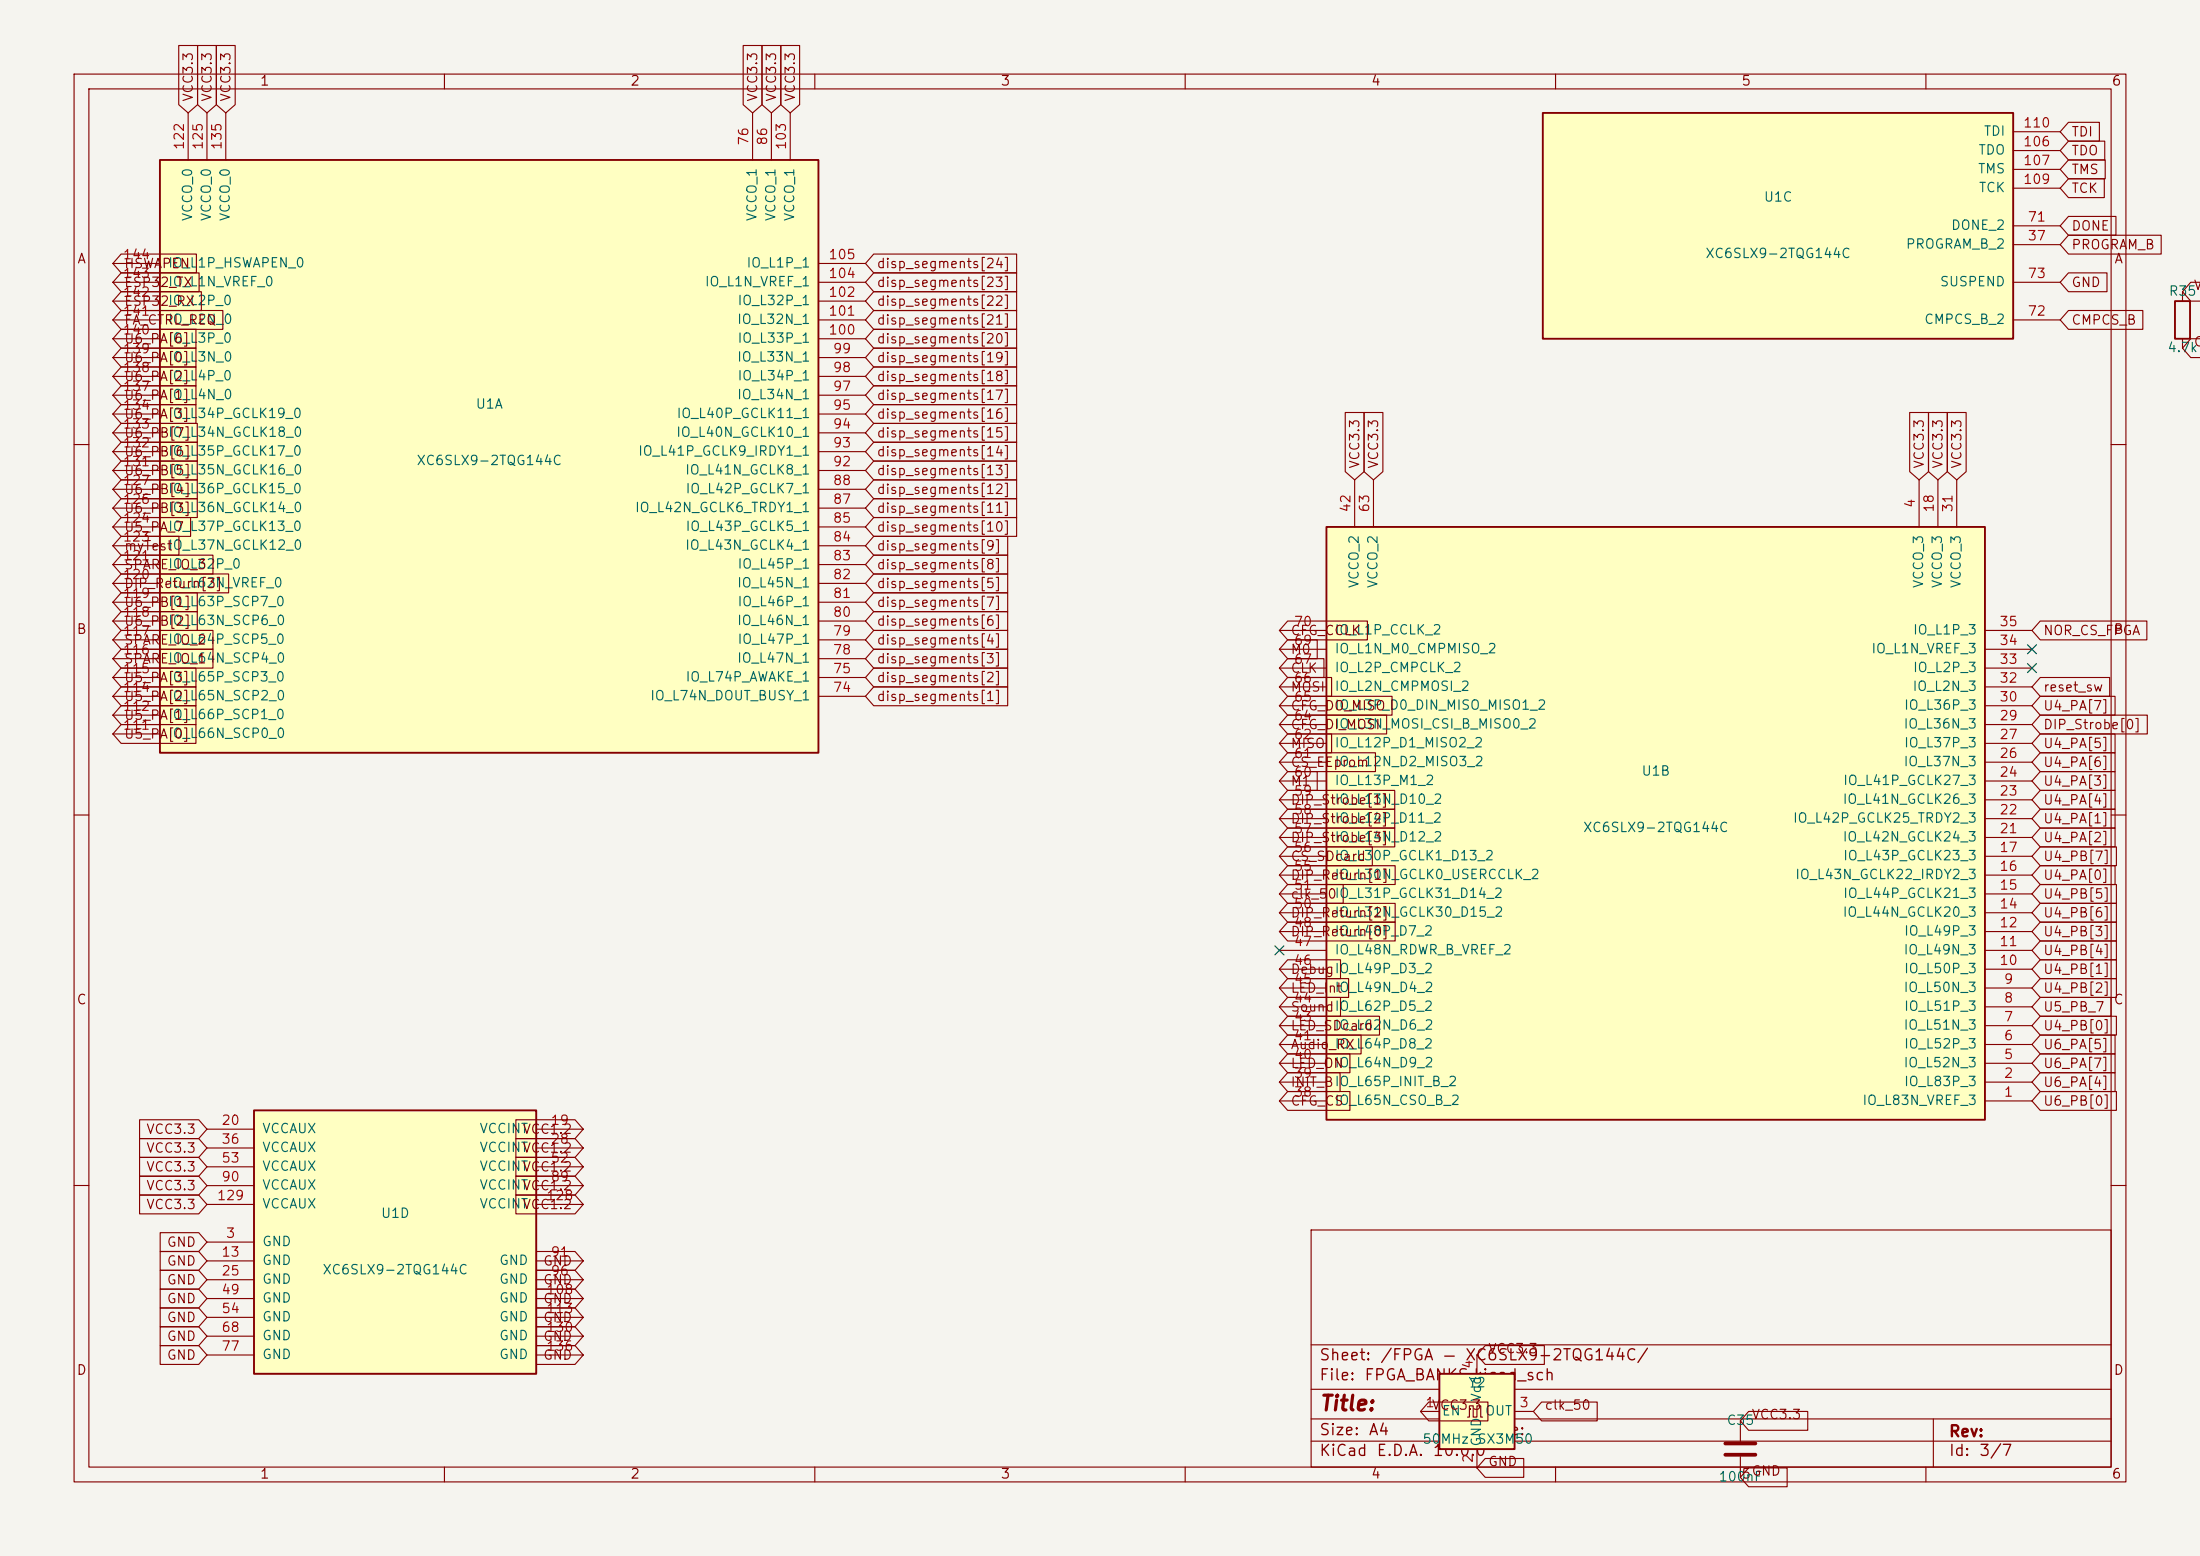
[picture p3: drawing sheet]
<svg xmlns="http://www.w3.org/2000/svg" width="297mm" height="210mm" viewBox="0 0 297 210" stroke-linecap="round" stroke-linejoin="round" font-family="sans-serif">
<path d="M0 0h297v210h-297z" fill="#f5f4ef" stroke="#f5f4ef" stroke-width=".14"/>
<g fill="none" stroke="#840000" stroke-width=".15">
<path d="M10 10h277v190h-277zM12 12h273v186h-273zM60 10v2M110 10v2M160 10v2M210 10v2M260 10v2M10 60h2M285 60h2M10 110h2M285 110h2M10 160h2"/>
<path d="M177 166h108v32h-108zM285 160h2M60 198v2M110 198v2M160 198v2M177 194.5h108M177 191.5h108M177 187.5h108M177 181.5h108M197 191.5v3M210 198v2M260 198v2"/>
<path d="M261 191.5v6.5"/>
</g>
<path d="M21.6 21.6h88.9v80h-88.9z" fill="#ffffc2"/>
<path d="M21.6 21.6h88.9v80h-88.9z" fill="none" stroke="#840000" stroke-width=".25"/>
<g fill="none" stroke="#840000" stroke-width=".15">
<path d="M25.4 15.2v6.4M27.9 15.2v6.4M30.5 15.2v6.4M101.6 15.2v6.4M104.1 15.2v6.4M106.7 15.2v6.4M15.2 38.1h6.4M15.2 35.6h6.4M110.5 38.1h6.3M110.5 35.6h6.3M15.2 58.4h6.4M15.2 55.9h6.4"/>
<path d="M15.2 53.3h6.4M15.2 50.8h6.4M15.2 48.3h6.4M15.2 45.7h6.4M15.2 43.2h6.4M15.2 40.6h6.4M110.5 58.4h6.3M110.5 55.9h6.3M110.5 53.3h6.3M110.5 50.8h6.3M110.5 48.3h6.3M110.5 45.7h6.3"/>
<path d="M110.5 43.2h6.3M110.5 40.6h6.3M15.2 78.7h6.4M15.2 76.2h6.4M15.2 73.7h6.4M15.2 71.1h6.4M15.2 68.6h6.4M15.2 66h6.4M15.2 63.5h6.4M15.2 61h6.4M110.5 78.7h6.3M110.5 76.2h6.3"/>
<path d="M110.5 73.7h6.3M110.5 71.1h6.3M110.5 68.6h6.3M110.5 66h6.3M110.5 63.5h6.3M110.5 61h6.3M15.2 94h6.4M15.2 91.4h6.4M15.2 88.9h6.4M15.2 86.4h6.4M15.2 83.8h6.4M15.2 81.3h6.4"/>
<path d="M15.2 99.1h6.4M15.2 96.5h6.4M110.5 94h6.3M110.5 91.4h6.3M110.5 88.9h6.3M110.5 86.4h6.3M110.5 83.8h6.3M110.5 81.3h6.3"/>
</g>
<path d="M34.3 149.9h38.1v35.5h-38.1z" fill="#ffffc2"/>
<path d="M34.3 149.9h38.1v35.5h-38.1z" fill="none" stroke="#840000" stroke-width=".25"/>
<g fill="none" stroke="#840000" stroke-width=".15">
<path d="M27.9 152.4h6.4M27.9 154.9h6.4M27.9 157.5h6.4M72.4 152.4h6.3M72.4 154.9h6.3M72.4 157.5h6.3M27.9 167.6h6.4M27.9 170.2h6.4M27.9 172.7h6.4M27.9 175.3h6.4M27.9 177.8h6.4M27.9 160h6.4"/>
<path d="M27.9 162.6h6.4M72.4 170.2h6.3M72.4 172.7h6.3M72.4 175.3h6.3M72.4 177.8h6.3M72.4 160h6.3M72.4 162.6h6.3M27.9 180.3h6.4M27.9 182.9h6.4M72.4 180.3h6.3M72.4 182.9h6.3"/>
</g>
<path d="M208.3 15.2h63.5v30.5h-63.5z" fill="#ffffc2"/>
<path d="M208.3 15.2h63.5v30.5h-63.5zM293.6 40.6h2.1v5.1h-2.1z" fill="none" stroke="#840000" stroke-width=".25"/>
<path d="M271.8 17.8h6.3M271.8 33h6.3M271.8 30.5h6.3M271.8 38.1h6.3M271.8 20.3h6.3M271.8 22.9h6.3M271.8 25.4h6.3M294.6 39.4v1.2M271.8 43.2h6.3M294.6 45.7v1.3M234.9 191.8v2.8M234.9 196.6v2.8" fill="none" stroke="#840000" stroke-width=".15"/>
<path d="M232.9 194.8h4.1M232.9 196.3h4.1" fill="none" stroke="#840000" stroke-width=".51"/>
<path d="M194.3 185.4h10.2v10.2h-10.2z" fill="#ffffc2"/>
<path d="M194.3 185.4h10.2v10.2h-10.2z" fill="none" stroke="#840000" stroke-width=".25"/>
<path d="M191.8 190.5h2.5M198.1 191.3h.3v-1.6h.5v1.6h.5v-1.6h.5v1.6h.3M199.4 182.9v2.5M199.4 195.6v2.5M204.5 190.5h2.5" fill="none" stroke="#840000" stroke-width=".15"/>
<path d="M179.1 71.1h88.9v80h-88.9z" fill="#ffffc2"/>
<path d="M179.1 71.1h88.9v80h-88.9z" fill="none" stroke="#840000" stroke-width=".25"/>
<g fill="none" stroke="#840000" stroke-width=".15">
<path d="M24.1 6.1h2.6v8l-1.3 1.1-1.3-1.1zM26.7 6.1h2.5v8l-1.3 1.1-1.2-1.1zM29.2 6.1h2.6v8l-1.3 1.1-1.3-1.1zM100.3 6.1h2.6v8l-1.3 1.1-1.3-1.1zM102.9 6.1h2.5v8l-1.3 1.1-1.2-1.1zM105.4 6.1h2.6v8l-1.3 1.1-1.3-1.1zM279.2 19h4.9v2.6h-4.9l-1.1-1.3zM279.2 16.5h4.2v2.6h-4.2l-1.1-1.3zM16.4 39.4h10.8v2.5h-10.8l-1.2-1.3zM16.4 34.3h10.1v2.5h-10.1l-1.2-1.2zM16.4 36.8h10.5v2.6h-10.5l-1.2-1.3zM118 39.4h19.2v2.5h-19.2l-1.2-1.3z"/>
<path d="M118 36.8h19.2v2.6h-19.2l-1.2-1.3zM118 34.3h19.2v2.5h-19.2l-1.2-1.2zM279.2 31.7h12.6v2.6h-12.6l-1.1-1.3zM279.2 29.2h6.5v2.6h-6.5l-1.1-1.3zM279.2 36.8h5.2v2.6h-5.2l-1.1-1.3zM279.2 24.1h4.9v2.6h-4.9l-1.1-1.3zM279.2 21.6h5v2.5h-5l-1.1-1.2zM297.1 38.1h-1.3l-1.2 1.3 1.2 1.2h1.3M16.4 54.6h10.1v2.6h-10.1l-1.2-1.3zM16.4 52.1h10.1v2.5h-10.1l-1.2-1.3zM16.4 49.5h10.1v2.6h-10.1l-1.2-1.3zM16.4 47h10.1v2.5h-10.1l-1.2-1.2z"/>
<path d="M16.4 44.4h10.1v2.6h-10.1l-1.2-1.3zM16.4 41.9h13.7v2.6h-13.7l-1.2-1.3zM16.4 59.7h10.2v2.5h-10.2l-1.2-1.2zM16.4 57.1h10.2v2.6h-10.2l-1.2-1.3zM118 59.7h19.2v2.5h-19.2l-1.2-1.2zM118 57.1h19.2v2.6h-19.2l-1.2-1.3zM118 54.6h19.2v2.6h-19.2l-1.2-1.3zM118 52.1h19.2v2.5h-19.2l-1.2-1.3zM118 49.5h19.2v2.6h-19.2l-1.2-1.3zM118 47h19.2v2.5h-19.2l-1.2-1.2zM118 44.4h19.2v2.6h-19.2l-1.2-1.3zM118 41.9h19.2v2.6h-19.2l-1.2-1.3z"/>
<path d="M181.6 55.7h2.6v8l-1.3 1.1-1.3-1.1zM184.1 55.7h2.6v8l-1.3 1.1-1.3-1.1zM257.8 55.7h2.6v8l-1.3 1.1-1.3-1.1zM260.3 55.7h2.6v8l-1.3 1.1-1.3-1.1zM262.9 55.7h2.5v8l-1.2 1.1-1.3-1.1zM279.2 41.9h10.1v2.6h-10.1l-1.1-1.3zM297.1 45.7h-1.3l-1.2 1.3 1.2 1.3h1.3M16.4 77.5h14.5v2.5h-14.5l-1.2-1.3zM16.4 74.9h12.4v2.6h-12.4l-1.2-1.3zM16.4 72.4h7.8v2.5h-7.8l-1.2-1.2zM16.4 69.8h9.3v2.6h-9.3l-1.2-1.3zM16.4 67.3h10.2v2.6h-10.2l-1.2-1.3z"/>
<path d="M16.4 64.8h10.2v2.5h-10.2l-1.2-1.3zM16.4 62.2h10.2v2.6h-10.2l-1.2-1.3zM118 64.8h19.2v2.5h-19.2l-1.2-1.3zM118 67.3h19.2v2.6h-19.2l-1.2-1.3zM118 69.8h19.2v2.6h-19.2l-1.2-1.3zM118 62.2h19.2v2.6h-19.2l-1.2-1.3zM118 72.4h18v2.5h-18l-1.2-1.2zM118 74.9h18v2.6h-18l-1.2-1.3zM118 77.5h18v2.5h-18l-1.2-1.3zM182.9 64.8v6.3M185.4 64.8v6.3M259.1 64.8v6.3"/>
<path d="M261.6 64.8v6.3M264.2 64.8v6.3M16.4 97.8h10.1v2.5h-10.1l-1.2-1.2zM16.4 92.7h10.1v2.6h-10.1l-1.2-1.3zM16.4 90.2h10.1v2.5h-10.1l-1.2-1.3zM16.4 87.6h12.4v2.6h-12.4l-1.2-1.3zM16.4 85.1h12.4v2.5h-12.4l-1.2-1.2zM16.4 82.5h10.2v2.6h-10.2l-1.2-1.3zM16.4 80h10.2v2.6h-10.2l-1.2-1.3zM16.4 95.2h10.1v2.6h-10.1l-1.2-1.3zM118 92.7h18v2.6h-18l-1.2-1.3zM118 87.6h18v2.6h-18l-1.2-1.3z"/>
<path d="M118 80h18v2.6h-18l-1.2-1.3zM118 82.5h18v2.6h-18l-1.2-1.3zM118 85.1h18v2.5h-18l-1.2-1.2zM118 90.2h18v2.5h-18l-1.2-1.3zM172.7 97.8h6.4M172.7 95.3h6.4M172.7 92.7h6.4M172.7 90.2h6.4M172.7 87.6h6.4M172.7 85.1h6.4M173.8 94h14.1v2.5h-14.1l-1.1-1.2zM173.8 91.4h6v2.6h-6l-1.1-1.3z"/>
<path d="M173.8 88.9h4.9v2.5h-4.9l-1.1-1.2zM173.8 83.8h10.8v2.6h-10.8l-1.1-1.3zM173.8 86.4h4v2.5h-4l-1.1-1.3zM173.8 96.5h13.4v2.6h-13.4l-1.1-1.3zM173.8 99.1h6v2.5h-6l-1.1-1.3zM268 97.8h6.3M268 95.3h6.3M268 92.7h6.3M268 90.2h6.3M268 87.6h6.3M268 85.1h6.3M275.4 99.1h10.1v2.5h-10.1l-1.1-1.3z"/>
<path d="M275.4 96.5h14.5v2.6h-14.5l-1.1-1.3zM275.4 94h10.1v2.5h-10.1l-1.1-1.2zM275.4 91.4h9.4v2.6h-9.4l-1.1-1.3zM275.4 83.8h14.4v2.6h-14.4l-1.1-1.3zM172.7 118.1h6.4M172.7 115.6h6.4M172.7 113h6.4M172.7 110.5h6.4M172.7 108h6.4M172.7 105.4h6.4M172.7 102.9h6.4M172.7 100.3h6.4"/>
<path d="M173.8 104.1h4v2.6h-4l-1.1-1.3zM173.8 101.6h11.9v2.5h-11.9l-1.1-1.2zM173.8 106.7h14.5v2.5h-14.5l-1.1-1.2zM173.8 109.2h14.5v2.6h-14.5l-1.1-1.3zM173.8 111.8h14.5v2.5h-14.5l-1.1-1.3zM173.8 114.3h11.5v2.5h-11.5l-1.1-1.2zM173.8 116.8h14.5v2.6h-14.5l-1.1-1.3zM173.8 119.4h7.5v2.5h-7.5l-1.1-1.2zM268 118.1h6.3M268 115.6h6.3M268 113h6.3M268 110.5h6.3"/>
<path d="M268 108h6.3M268 105.4h6.3M268 102.9h6.3M268 100.3h6.3M275.4 119.4h10.3v2.5h-10.3l-1.1-1.2zM275.4 116.8h10.1v2.6h-10.1l-1.1-1.3zM275.4 114.3h10.3v2.5h-10.3l-1.1-1.2zM275.4 111.8h10.1v2.5h-10.1l-1.1-1.3zM275.4 109.2h10.1v2.6h-10.1l-1.1-1.3zM275.4 106.7h10.1v2.5h-10.1l-1.1-1.2zM275.4 104.1h10.1v2.6h-10.1l-1.1-1.3zM275.4 101.6h10.1v2.5h-10.1l-1.1-1.2z"/>
<path d="M172.7 138.4h6.4M172.7 135.9h6.4M172.7 133.4h6.4M172.7 130.8h6.4M172.7 128.3h6.4M172.7 125.7h6.4M172.7 123.2h6.4M172.7 120.7h6.4M173.8 139.7h10v2.5h-10l-1.1-1.2zM173.8 137.2h12.4v2.5h-12.4l-1.1-1.3zM173.8 134.6h7.2v2.6h-7.2l-1.1-1.3zM173.8 132.1h8.3v2.5h-8.3l-1.1-1.2z"/>
<path d="M173.8 129.5h7.2v2.6h-7.2l-1.1-1.3zM173.8 124.5h14.5v2.5h-14.5l-1.1-1.3zM173.8 121.9h14.5v2.6h-14.5l-1.1-1.3zM268 138.4h6.3M268 135.9h6.3M268 133.4h6.3M268 130.8h6.3M268 128.3h6.3M268 125.7h6.3M268 123.2h6.3M268 120.7h6.3M275.4 139.7h10.1v2.5h-10.1l-1.1-1.2z"/>
<path d="M275.4 137.2h10.3v2.5h-10.3l-1.1-1.3zM275.4 134.6h9.6v2.6h-9.6l-1.1-1.3zM275.4 132.1h10.3v2.5h-10.3l-1.1-1.2zM275.4 129.5h10.3v2.6h-10.3l-1.1-1.3zM275.4 127h10.3v2.5h-10.3l-1.1-1.2zM275.4 124.5h10.3v2.5h-10.3l-1.1-1.3zM275.4 121.9h10.3v2.6h-10.3l-1.1-1.3zM18.8 151.1h8l1.1 1.3-1.1 1.3h-8zM18.8 153.7h8l1.1 1.2-1.1 1.3h-8zM18.8 156.2h8l1.1 1.3-1.1 1.3h-8zM18.8 158.7h8l1.1 1.3-1.1 1.3h-8zM69.6 151.1h8l1.1 1.3-1.1 1.3h-8z"/>
<path d="M69.6 153.7h8l1.1 1.2-1.1 1.3h-8zM69.6 156.2h8l1.1 1.3-1.1 1.3h-8zM69.6 158.7h8l1.1 1.3-1.1 1.3h-8zM172.7 148.6h6.4M172.7 146.1h6.4M172.7 143.5h6.4M172.7 141h6.4M173.8 147.3h8.4v2.6h-8.4l-1.1-1.3zM173.8 142.2h8.4v2.6h-8.4l-1.1-1.3zM173.8 144.8h7.1v2.5h-7.1l-1.1-1.2zM268 148.6h6.3M268 146.1h6.3"/>
<path d="M268 143.5h6.3M268 141h6.3M275.4 147.3h10.3v2.6h-10.3l-1.1-1.3zM275.4 144.8h10.1v2.5h-10.1l-1.1-1.2zM275.4 142.2h10.1v2.6h-10.1l-1.1-1.3zM18.8 161.3h8l1.1 1.3-1.1 1.2h-8zM21.6 171.4h5.2l1.1 1.3-1.1 1.3h-5.2zM21.6 174h5.2l1.1 1.3-1.1 1.2h-5.2zM21.6 176.5h5.2l1.1 1.3-1.1 1.3h-5.2zM21.6 179.1h5.2l1.1 1.2-1.1 1.3h-5.2zM21.6 166.4h5.2l1.1 1.2-1.1 1.3h-5.2zM21.6 168.9h5.2l1.1 1.3-1.1 1.3h-5.2z"/>
<path d="M69.6 161.3h8l1.1 1.3-1.1 1.2h-8zM72.4 179.1h5.2l1.1 1.2-1.1 1.3h-5.2zM72.4 168.9h5.2l1.1 1.3-1.1 1.3h-5.2zM72.4 171.4h5.2l1.1 1.3-1.1 1.3h-5.2zM72.4 174h5.2l1.1 1.3-1.1 1.2h-5.2zM72.4 176.5h5.2l1.1 1.3-1.1 1.3h-5.2zM21.6 181.6h5.2l1.1 1.3-1.1 1.3h-5.2zM72.4 181.6h5.2l1.1 1.3-1.1 1.3h-5.2zM192.9 189.2h8v2.6h-8l-1.1-1.3zM200.5 181.6h8v2.6h-8l-1.1-1.3zM200.5 196.8h5.2v2.6h-5.2l-1.1-1.3zM208.1 189.2h7.5v2.6h-7.5l-1.1-1.3z"/>
<path d="M236.1 198.1h5.2v2.6h-5.2l-1.2-1.3zM236.1 190.5h7.9v2.5h-7.9l-1.2-1.2z"/>
</g>
<path d="M273.7 87l1.2 1.2M273.7 89.6l1.2 1.2M274.9 87l-1.2 1.2M274.9 89.6l-1.2 1.2M172.1 127.7l1.2 1.2M173.3 127.7l-1.2 1.2" fill="none" stroke="#000084" stroke-width=".15"/>
<text font-size="2" fill="#840000" x="178" y="190.9">Title:</text>
<g font-size="1.5" fill="#840000">
<text x="178" y="184">Sheet:</text>
<text x="186.2" y="184">/FPGA</text>
<text x="194.7" y="184">—</text>
<text x="197.7" y="184">XC6SLX9-2TQG144C/</text>
<text x="178" y="186.7">File:</text>
<text x="184.1" y="186.7">FPGA_BANKS.kicad_sch</text>
<text x="178" y="196.9">KiCad</text>
<text x="178" y="194.1">Size:</text>
<text x="184.7" y="194.1">A4</text>
<text x="185.7" y="196.9">E.D.A.</text>
<text x="193.3" y="196.9">10.0.0</text>
<text x="200" y="194.1">Date:</text>
<text x="263" y="194.3">Rev:</text>
<text x="263" y="196.9">Id:</text>
<text x="267.1" y="196.9">3/7</text>
</g>
<g font-size="1.3" fill="#840000">
<text x="35" y="11.9">1</text>
<text x="85" y="11.9">2</text>
<text x="135" y="11.9">3</text>
<text x="185" y="11.9">4</text>
<text x="235" y="11.9">5</text>
<text x="285" y="11.9">6</text>
<text x="26.4" y="13.8" transform="rotate(-90 26.4 13.8)">VCC3.3</text>
<text x="28.9" y="13.8" transform="rotate(-90 28.9 13.8)">VCC3.3</text>
<text x="31.4" y="13.8" transform="rotate(-90 31.4 13.8)">VCC3.3</text>
<text x="102.6" y="13.8" transform="rotate(-90 102.6 13.8)">VCC3.3</text>
<text x="105.1" y="13.8" transform="rotate(-90 105.1 13.8)">VCC3.3</text>
<text x="107.6" y="13.8" transform="rotate(-90 107.6 13.8)">VCC3.3</text>
<text x="279.6" y="21.3">TDO</text>
<text x="279.6" y="23.8">TMS</text>
<text x="279.6" y="18.7">TDI</text>
<text x="279.6" y="26.4">TCK</text>
<text x="10.3" y="35.9">A</text>
<text x="279.6" y="34">PROGRAM_B</text>
<text x="279.6" y="31.4">DONE</text>
<text x="285.3" y="35.9">A</text>
<text x="16.7" y="41.6">ESP32_RX</text>
<text x="16.7" y="36.5">HSWAPEN</text>
<text x="16.7" y="39.1">ESP32_TX</text>
<text x="118.3" y="41.6">disp_segments[22]</text>
<text x="118.3" y="39.1">disp_segments[23]</text>
<text x="118.3" y="36.5">disp_segments[24]</text>
<text x="279.6" y="39.1">GND</text>
<text x="296.1" y="39.5">VC</text>
<text x="16.7" y="46.7">U6_PA[6]</text>
<text x="16.7" y="44.1">FA_CTRL_REQ</text>
<text x="118.3" y="46.7">disp_segments[20]</text>
<text x="118.3" y="44.1">disp_segments[21]</text>
<text x="279.6" y="44.1">CMPCS_B</text>
<text x="296.1" y="47.1">CM</text>
<text x="16.7" y="51.8">U6_PA[2]</text>
<text x="16.7" y="49.2">U6_PA[0]</text>
<text x="118.3" y="51.8">disp_segments[18]</text>
<text x="118.3" y="49.2">disp_segments[19]</text>
<text x="16.7" y="56.8">U6_PA[3]</text>
<text x="16.7" y="54.3">U6_PA[1]</text>
<text x="16.7" y="59.4">U6_PB[7]</text>
<text x="118.3" y="59.4">disp_segments[15]</text>
<text x="118.3" y="56.8">disp_segments[16]</text>
<text x="118.3" y="54.3">disp_segments[17]</text>
<text x="16.7" y="64.5">U6_PB[5]</text>
<text x="16.7" y="61.9">U6_PB[6]</text>
<text x="118.3" y="61.9">disp_segments[14]</text>
<text x="118.3" y="64.5">disp_segments[13]</text>
<text x="183.8" y="63.3" transform="rotate(-90 183.8 63.3)">VCC3.3</text>
<text x="186.4" y="63.3" transform="rotate(-90 186.4 63.3)">VCC3.3</text>
<text x="260" y="63.3" transform="rotate(-90 260 63.3)">VCC3.3</text>
<text x="262.6" y="63.3" transform="rotate(-90 262.6 63.3)">VCC3.3</text>
<text x="265.1" y="63.3" transform="rotate(-90 265.1 63.3)">VCC3.3</text>
<text x="16.7" y="69.5">U6_PB[3]</text>
<text x="16.7" y="67">U6_PB[4]</text>
<text x="118.3" y="67">disp_segments[12]</text>
<text x="118.3" y="69.5">disp_segments[11]</text>
<text x="16.7" y="77.2">SPARE_IO_3</text>
<text x="16.7" y="74.6">myTestIO_L37N_GCLK12_0</text>
<text x="16.7" y="72.1">U5_PA_7</text>
<text x="118.3" y="72.1">disp_segments[10]</text>
<text x="118.3" y="74.6">disp_segments[9]</text>
<text x="118.3" y="77.2">disp_segments[8]</text>
<text x="16.7" y="82.2">U6_PB[1]</text>
<text x="16.7" y="79.7">DIP_Return[3]</text>
<text x="118.3" y="79.7">disp_segments[5]</text>
<text x="118.3" y="82.2">disp_segments[7]</text>
<text x="10.3" y="85.9">B</text>
<text x="16.7" y="89.9">SPARE_IO_1</text>
<text x="16.7" y="87.3">SPARE_IO_2</text>
<text x="16.7" y="84.8">U6_PB[2]</text>
<text x="118.3" y="89.9">disp_segments[3]</text>
<text x="118.3" y="84.8">disp_segments[6]</text>
<text x="118.3" y="87.3">disp_segments[4]</text>
<text x="174.1" y="86">CFG_CCLK</text>
<text x="174.1" y="88.6">M0</text>
<text x="275.7" y="86">NOR_CS_FPGA</text>
<text x="285.3" y="85.9">B</text>
<text x="16.7" y="94.9">U5_PA[2]</text>
<text x="16.7" y="92.4">U5_PA[3]</text>
<text x="118.3" y="94.9">disp_segments[1]</text>
<text x="118.3" y="92.4">disp_segments[2]</text>
<text x="174.1" y="93.7">MOSI</text>
<text x="174.1" y="91.1">CLK</text>
<text x="275.7" y="93.7">reset_sw</text>
<text x="16.7" y="100">U5_PA[0]</text>
<text x="16.7" y="97.5">U5_PA[1]</text>
<text x="174.1" y="96.2">CFG_DO_MISO</text>
<text x="174.1" y="98.7">CFG_DI_MOSI</text>
<text x="174.1" y="101.3">MISO</text>
<text x="275.7" y="101.3">U4_PA[5]</text>
<text x="275.7" y="98.7">DIP_Strobe[0]</text>
<text x="275.7" y="96.2">U4_PA[7]</text>
<text x="174.1" y="106.4">M1</text>
<text x="174.1" y="103.8">CS_EEprom</text>
<text x="275.7" y="106.4">U4_PA[3]</text>
<text x="275.7" y="103.8">U4_PA[6]</text>
<text x="174.1" y="108.9">DIP_Strobe[1]</text>
<text x="174.1" y="111.4">DIP_Strobe[2]</text>
<text x="174.1" y="114">DIP_Strobe[3]</text>
<text x="275.7" y="114">U4_PA[2]</text>
<text x="275.7" y="111.4">U4_PA[1]</text>
<text x="275.7" y="108.9">U4_PA[4]</text>
<text x="174.1" y="116.5">CS_SDcard</text>
<text x="174.1" y="119.1">DIP_Return[1]</text>
<text x="275.7" y="119.1">U4_PA[0]</text>
<text x="275.7" y="116.5">U4_PB[7]</text>
<text x="174.1" y="121.6">clk_50IO_L31P_GCLK31_D14_2</text>
<text x="174.1" y="124.1">DIP_Return[2]</text>
<text x="275.7" y="124.1">U4_PB[6]</text>
<text x="275.7" y="121.6">U4_PB[5]</text>
<text x="174.1" y="131.8">DebugIO_L49P_D3_2</text>
<text x="174.1" y="126.7">DIP_Return[0]</text>
<text x="275.7" y="131.8">U4_PB[1]</text>
<text x="275.7" y="129.2">U4_PB[4]</text>
<text x="275.7" y="126.7">U4_PB[3]</text>
<text x="10.3" y="135.9">C</text>
<text x="174.1" y="136.8">SoundIO_L62P_D5_2</text>
<text x="174.1" y="134.3">LED_Int</text>
<text x="275.7" y="136.8">U5_PB_7</text>
<text x="275.7" y="134.3">U4_PB[2]</text>
<text x="285.3" y="135.9">C</text>
<text x="174.1" y="141.9">Audio_RX</text>
<text x="174.1" y="139.4">LED_SDcard</text>
<text x="275.7" y="141.9">U6_PA[5]</text>
<text x="275.7" y="139.4">U4_PB[0]</text>
<text x="174.1" y="149.5">CFG_CS</text>
<text x="174.1" y="144.5">LED_ON</text>
<text x="174.1" y="147">INIT_BIO_L65P_INIT_B_2</text>
<text x="275.7" y="149.5">U6_PB[0]</text>
<text x="275.7" y="147">U6_PA[4]</text>
<text x="275.7" y="144.5">U6_PA[7]</text>
<text x="19.7" y="153.4">VCC3.3</text>
<text x="19.7" y="155.9">VCC3.3</text>
<text x="70.5" y="153.4">VCC1.2</text>
<text x="70.5" y="155.9">VCC1.2</text>
<text x="19.7" y="158.4">VCC3.3</text>
<text x="19.7" y="161">VCC3.3</text>
<text x="70.5" y="158.4">VCC1.2</text>
<text x="70.5" y="161">VCC1.2</text>
<text x="19.7" y="163.5">VCC3.3</text>
<text x="70.5" y="163.5">VCC1.2</text>
<text x="22.4" y="173.7">GND</text>
<text x="22.4" y="168.6">GND</text>
<text x="22.4" y="171.1">GND</text>
<text x="73.2" y="171.1">GND</text>
<text x="73.2" y="173.7">GND</text>
<text x="22.4" y="176.2">GND</text>
<text x="22.4" y="178.8">GND</text>
<text x="73.2" y="176.2">GND</text>
<text x="73.2" y="178.8">GND</text>
<text x="10.3" y="185.9">D</text>
<text x="22.4" y="181.3">GND</text>
<text x="22.4" y="183.8">GND</text>
<text x="73.2" y="181.3">GND</text>
<text x="73.2" y="183.8">GND</text>
<text x="200.8" y="183">VCC3.3</text>
<text x="285.3" y="185.9">D</text>
<text x="193.2" y="190.6">VCC3.3</text>
<text x="208.4" y="190.6">clk_50</text>
<text x="236.4" y="191.9">VCC3.3</text>
<text x="35" y="199.9">1</text>
<text x="85" y="199.9">2</text>
<text x="135" y="199.9">3</text>
<text x="185" y="199.9">4</text>
<text x="200.8" y="198.2">GND</text>
<text x="235" y="199.9">5</text>
<text x="236.4" y="199.5">GND</text>
<text x="285" y="199.9">6</text>
</g>
<g font-size="1.3" fill="#a90000">
<text x="273" y="17.5">110</text>
<text x="25.1" y="20.3" transform="rotate(-90 25.1 20.3)">122</text>
<text x="27.7" y="20.3" transform="rotate(-90 27.7 20.3)">125</text>
<text x="30.2" y="20.3" transform="rotate(-90 30.2 20.3)">135</text>
<text x="101.3" y="19.7" transform="rotate(-90 101.3 19.7)">76</text>
<text x="103.9" y="19.7" transform="rotate(-90 103.9 19.7)">86</text>
<text x="106.4" y="20.3" transform="rotate(-90 106.4 20.3)">103</text>
<text x="273" y="20.1">106</text>
<text x="273" y="22.6">107</text>
<text x="273" y="25.1">109</text>
<text x="16.5" y="35.3">144</text>
<text x="111.7" y="35.3">105</text>
<text x="273.6" y="32.8">37</text>
<text x="273.6" y="30.2">71</text>
<text x="16.5" y="40.4">142</text>
<text x="16.5" y="37.8">143</text>
<text x="111.7" y="40.4">102</text>
<text x="111.7" y="37.8">104</text>
<text x="273.6" y="37.8">73</text>
<text x="16.5" y="45.5">140</text>
<text x="16.5" y="42.9">141</text>
<text x="111.7" y="45.5">100</text>
<text x="111.7" y="42.9">101</text>
<text x="273.6" y="42.9">72</text>
<text x="16.5" y="53.1">137</text>
<text x="16.5" y="50.5">138</text>
<text x="16.5" y="48">139</text>
<text x="112.4" y="53.1">97</text>
<text x="112.4" y="50.5">98</text>
<text x="112.4" y="48">99</text>
<text x="16.5" y="58.2">133</text>
<text x="16.5" y="55.6">134</text>
<text x="112.4" y="58.2">94</text>
<text x="112.4" y="55.6">95</text>
<text x="16.5" y="65.8">127</text>
<text x="16.5" y="63.2">131</text>
<text x="16.5" y="60.7">132</text>
<text x="112.4" y="65.8">88</text>
<text x="112.4" y="63.2">92</text>
<text x="112.4" y="60.7">93</text>
<text x="16.5" y="70.9">124</text>
<text x="16.5" y="68.3">126</text>
<text x="112.4" y="70.9">85</text>
<text x="112.4" y="68.3">87</text>
<text x="182.6" y="69.3" transform="rotate(-90 182.6 69.3)">42</text>
<text x="185.2" y="69.3" transform="rotate(-90 185.2 69.3)">63</text>
<text x="258.8" y="68.7" transform="rotate(-90 258.8 68.7)">4</text>
<text x="261.4" y="69.3" transform="rotate(-90 261.4 69.3)">18</text>
<text x="263.9" y="69.3" transform="rotate(-90 263.9 69.3)">31</text>
<text x="16.5" y="75.9">121</text>
<text x="16.5" y="73.4">123</text>
<text x="112.4" y="75.9">83</text>
<text x="112.4" y="73.4">84</text>
<text x="16.5" y="83.6">118</text>
<text x="16.5" y="81">119</text>
<text x="16.5" y="78.5">120</text>
<text x="112.4" y="83.6">80</text>
<text x="112.4" y="81">81</text>
<text x="112.4" y="78.5">82</text>
<text x="16.5" y="88.6">116</text>
<text x="16.5" y="86.1">117</text>
<text x="112.4" y="88.6">78</text>
<text x="112.4" y="86.1">79</text>
<text x="174.6" y="89.9">67</text>
<text x="174.6" y="87.4">69</text>
<text x="174.6" y="84.8">70</text>
<text x="269.8" y="89.9">33</text>
<text x="269.8" y="87.4">34</text>
<text x="269.8" y="84.8">35</text>
<text x="16.5" y="93.7">114</text>
<text x="16.5" y="91.2">115</text>
<text x="112.4" y="93.7">74</text>
<text x="112.4" y="91.2">75</text>
<text x="174.6" y="95">65</text>
<text x="174.6" y="92.5">66</text>
<text x="269.8" y="95">30</text>
<text x="269.8" y="92.5">32</text>
<text x="16.5" y="98.8">111</text>
<text x="16.5" y="96.3">112</text>
<text x="174.6" y="100.1">62</text>
<text x="174.6" y="97.5">64</text>
<text x="269.8" y="100.1">27</text>
<text x="269.8" y="97.5">29</text>
<text x="174.6" y="107.7">59</text>
<text x="174.6" y="105.2">60</text>
<text x="174.6" y="102.6">61</text>
<text x="269.8" y="107.7">23</text>
<text x="269.8" y="105.2">24</text>
<text x="269.8" y="102.6">26</text>
<text x="174.6" y="112.8">57</text>
<text x="174.6" y="110.2">58</text>
<text x="269.8" y="112.8">21</text>
<text x="269.8" y="110.2">22</text>
<text x="174.6" y="117.9">55</text>
<text x="174.6" y="115.3">56</text>
<text x="269.8" y="117.9">16</text>
<text x="269.8" y="115.3">17</text>
<text x="174.6" y="125.5">48</text>
<text x="174.6" y="122.9">50</text>
<text x="174.6" y="120.4">51</text>
<text x="269.8" y="125.5">12</text>
<text x="269.8" y="122.9">14</text>
<text x="269.8" y="120.4">15</text>
<text x="174.6" y="130.6">46</text>
<text x="174.6" y="128">47</text>
<text x="269.8" y="130.6">10</text>
<text x="269.8" y="128">11</text>
<text x="174.6" y="135.6">44</text>
<text x="174.6" y="133.1">45</text>
<text x="270.4" y="135.6">8</text>
<text x="270.4" y="133.1">9</text>
<text x="174.6" y="143.3">40</text>
<text x="174.6" y="140.7">41</text>
<text x="174.6" y="138.2">43</text>
<text x="270.4" y="143.3">5</text>
<text x="270.4" y="140.7">6</text>
<text x="270.4" y="138.2">7</text>
<text x="174.6" y="148.3">38</text>
<text x="174.6" y="145.8">39</text>
<text x="270.4" y="148.3">1</text>
<text x="270.4" y="145.8">2</text>
<text x="29.8" y="152.1">20</text>
<text x="29.8" y="154.7">36</text>
<text x="74.3" y="152.1">19</text>
<text x="74.3" y="154.7">28</text>
<text x="29.8" y="157.2">53</text>
<text x="29.8" y="159.8">90</text>
<text x="74.3" y="157.2">52</text>
<text x="74.3" y="159.8">89</text>
<text x="29.2" y="162.3">129</text>
<text x="30.4" y="167.4">3</text>
<text x="73.6" y="162.3">128</text>
<text x="29.8" y="169.9">13</text>
<text x="29.8" y="172.5">25</text>
<text x="74.3" y="169.9">91</text>
<text x="74.3" y="172.5">96</text>
<text x="29.8" y="175">49</text>
<text x="29.8" y="177.5">54</text>
<text x="73.6" y="175">108</text>
<text x="73.6" y="177.5">113</text>
<text x="29.8" y="180.1">68</text>
<text x="29.8" y="182.6">77</text>
<text x="73.6" y="180.1">130</text>
<text x="73.6" y="182.6">136</text>
<text x="199.1" y="184.9" transform="rotate(-90 199.1 184.9)">4</text>
<text x="192.3" y="190.2">1</text>
<text x="205" y="190.2">3</text>
<text x="199.1" y="197.6" transform="rotate(-90 199.1 197.6)">2</text>
</g>
<g font-size="1.3" fill="#006464">
<text x="266.9" y="23.7">TMS</text>
<text x="267" y="21.2">TDO</text>
<text x="267.7" y="18.6">TDI</text>
<text x="26.3" y="29.9" transform="rotate(-90 26.3 29.9)">VCCO_0</text>
<text x="28.8" y="29.9" transform="rotate(-90 28.8 29.9)">VCCO_0</text>
<text x="31.3" y="29.9" transform="rotate(-90 31.3 29.9)">VCCO_0</text>
<text x="102.5" y="29.9" transform="rotate(-90 102.5 29.9)">VCCO_1</text>
<text x="105" y="29.9" transform="rotate(-90 105 29.9)">VCCO_1</text>
<text x="107.5" y="29.9" transform="rotate(-90 107.5 29.9)">VCCO_1</text>
<text x="238" y="27.5">U1C</text>
<text x="267.1" y="26.3">TCK</text>
<text x="230.1" y="35.2">XC6SLX9-2TQG144C</text>
<text x="257.2" y="33.9">PROGRAM_B_2</text>
<text x="263.3" y="31.3">DONE_2</text>
<text x="22.6" y="41.5">IO_L2P_0</text>
<text x="22.6" y="39">IO_L1N_VREF_0</text>
<text x="22.6" y="36.4">IO_L1P_HSWAPEN_0</text>
<text x="95.1" y="39">IO_L1N_VREF_1</text>
<text x="99.5" y="41.5">IO_L32P_1</text>
<text x="100.7" y="36.4">IO_L1P_1</text>
<text x="261.8" y="39">SUSPEND</text>
<text x="292.7" y="40.2">R35</text>
<text x="22.6" y="46.6">IO_L3P_0</text>
<text x="22.6" y="44">IO_L2N_0</text>
<text x="99.4" y="44">IO_L32N_1</text>
<text x="99.5" y="46.6">IO_L33P_1</text>
<text x="259.7" y="44">CMPCS_B_2</text>
<text x="292.5" y="47.9">4.7k</text>
<text x="22.6" y="51.7">IO_L4P_0</text>
<text x="22.6" y="49.1">IO_L3N_0</text>
<text x="99.4" y="49.1">IO_L33N_1</text>
<text x="99.5" y="51.7">IO_L34P_1</text>
<text x="22.6" y="59.3">IO_L34N_GCLK18_0</text>
<text x="22.6" y="56.7">IO_L34P_GCLK19_0</text>
<text x="22.6" y="54.2">IO_L4N_0</text>
<text x="64.1" y="55.5">U1A</text>
<text x="91.2" y="59.3">IO_L40N_GCLK10_1</text>
<text x="91.2" y="56.7">IO_L40P_GCLK11_1</text>
<text x="99.4" y="54.2">IO_L34N_1</text>
<text x="22.6" y="64.4">IO_L35N_GCLK16_0</text>
<text x="22.6" y="61.8">IO_L35P_GCLK17_0</text>
<text x="56.1" y="63.1">XC6SLX9-2TQG144C</text>
<text x="86" y="61.8">IO_L41P_GCLK9_IRDY1_1</text>
<text x="92.4" y="64.4">IO_L41N_GCLK8_1</text>
<text x="22.6" y="72">IO_L37P_GCLK13_0</text>
<text x="22.6" y="69.4">IO_L36N_GCLK14_0</text>
<text x="22.6" y="66.9">IO_L36P_GCLK15_0</text>
<text x="85.6" y="69.4">IO_L42N_GCLK6_TRDY1_1</text>
<text x="92.5" y="72">IO_L43P_GCLK5_1</text>
<text x="92.5" y="66.9">IO_L42P_GCLK7_1</text>
<text x="22.6" y="77.1">IO_L62P_0</text>
<text x="92.4" y="74.5">IO_L43N_GCLK4_1</text>
<text x="99.5" y="77.1">IO_L45P_1</text>
<text x="22.6" y="82.1">IO_L63P_SCP7_0</text>
<text x="22.6" y="79.6">IO_L62N_VREF_0</text>
<text x="99.4" y="79.6">IO_L45N_1</text>
<text x="99.5" y="82.1">IO_L46P_1</text>
<text x="183.7" y="79.5" transform="rotate(-90 183.7 79.5)">VCCO_2</text>
<text x="186.3" y="79.5" transform="rotate(-90 186.3 79.5)">VCCO_2</text>
<text x="259.9" y="79.5" transform="rotate(-90 259.9 79.5)">VCCO_3</text>
<text x="262.5" y="79.5" transform="rotate(-90 262.5 79.5)">VCCO_3</text>
<text x="265" y="79.5" transform="rotate(-90 265 79.5)">VCCO_3</text>
<text x="22.6" y="89.8">IO_L64N_SCP4_0</text>
<text x="22.6" y="87.2">IO_L64P_SCP5_0</text>
<text x="22.6" y="84.7">IO_L63N_SCP6_0</text>
<text x="99.4" y="89.8">IO_L47N_1</text>
<text x="99.4" y="84.7">IO_L46N_1</text>
<text x="99.5" y="87.2">IO_L47P_1</text>
<text x="180.1" y="88.5">IO_L1N_M0_CMPMISO_2</text>
<text x="180.1" y="86">IO_L1P_CCLK_2</text>
<text x="252.5" y="88.5">IO_L1N_VREF_3</text>
<text x="258.2" y="86">IO_L1P_3</text>
<text x="22.6" y="94.8">IO_L65N_SCP2_0</text>
<text x="22.6" y="92.3">IO_L65P_SCP3_0</text>
<text x="87.7" y="94.8">IO_L74N_DOUT_BUSY_1</text>
<text x="92.5" y="92.3">IO_L74P_AWAKE_1</text>
<text x="180.1" y="93.6">IO_L2N_CMPMOSI_2</text>
<text x="180.1" y="91">IO_L2P_CMPCLK_2</text>
<text x="258.1" y="93.6">IO_L2N_3</text>
<text x="258.2" y="91">IO_L2P_3</text>
<text x="22.6" y="99.9">IO_L66N_SCP0_0</text>
<text x="22.6" y="97.4">IO_L66P_SCP1_0</text>
<text x="180.1" y="101.2">IO_L12P_D1_MISO2_2</text>
<text x="180.1" y="98.7">IO_L3N_MOSI_CSI_B_MISO0_2</text>
<text x="180.1" y="96.1">IO_L3P_D0_DIN_MISO_MISO1_2</text>
<text x="256.9" y="98.7">IO_L36N_3</text>
<text x="257" y="101.2">IO_L37P_3</text>
<text x="257" y="96.1">IO_L36P_3</text>
<text x="180.1" y="106.3">IO_L13P_M1_2</text>
<text x="180.1" y="103.7">IO_L12N_D2_MISO3_2</text>
<text x="221.5" y="105">U1B</text>
<text x="248.7" y="106.3">IO_L41P_GCLK27_3</text>
<text x="256.9" y="103.7">IO_L37N_3</text>
<text x="180.1" y="113.9">IO_L14N_D12_2</text>
<text x="180.1" y="111.4">IO_L14P_D11_2</text>
<text x="180.1" y="108.8">IO_L13N_D10_2</text>
<text x="213.6" y="112.6">XC6SLX9-2TQG144C</text>
<text x="242" y="111.4">IO_L42P_GCLK25_TRDY2_3</text>
<text x="248.7" y="113.9">IO_L42N_GCLK24_3</text>
<text x="248.7" y="108.8">IO_L41N_GCLK26_3</text>
<text x="180.1" y="119">IO_L30N_GCLK0_USERCCLK_2</text>
<text x="180.1" y="116.4">IO_L30P_GCLK1_D13_2</text>
<text x="242.3" y="119">IO_L43N_GCLK22_IRDY2_3</text>
<text x="248.7" y="116.4">IO_L43P_GCLK23_3</text>
<text x="180.1" y="124.1">IO_L31N_GCLK30_D15_2</text>
<text x="248.7" y="124.1">IO_L44N_GCLK20_3</text>
<text x="248.7" y="121.5">IO_L44P_GCLK21_3</text>
<text x="180.1" y="129.1">IO_L48N_RDWR_B_VREF_2</text>
<text x="180.1" y="126.6">IO_L48P_D7_2</text>
<text x="256.9" y="129.1">IO_L49N_3</text>
<text x="257" y="131.7">IO_L50P_3</text>
<text x="257" y="126.6">IO_L49P_3</text>
<text x="180.1" y="134.2">IO_L49N_D4_2</text>
<text x="256.9" y="134.2">IO_L50N_3</text>
<text x="257" y="136.8">IO_L51P_3</text>
<text x="180.1" y="141.8">IO_L64P_D8_2</text>
<text x="180.1" y="139.3">IO_L62N_D6_2</text>
<text x="256.9" y="139.3">IO_L51N_3</text>
<text x="257" y="141.8">IO_L52P_3</text>
<text x="180.1" y="149.5">IO_L65N_CSO_B_2</text>
<text x="180.1" y="144.4">IO_L64N_D9_2</text>
<text x="251.3" y="149.5">IO_L83N_VREF_3</text>
<text x="256.9" y="144.4">IO_L52N_3</text>
<text x="257" y="146.9">IO_L83P_3</text>
<text x="35.3" y="153.3">VCCAUX</text>
<text x="35.3" y="155.8">VCCAUX</text>
<text x="64.6" y="153.3">VCCINT</text>
<text x="64.6" y="155.8">VCCINT</text>
<text x="35.3" y="158.3">VCCAUX</text>
<text x="35.3" y="160.9">VCCAUX</text>
<text x="64.6" y="158.3">VCCINT</text>
<text x="64.6" y="160.9">VCCINT</text>
<text x="35.3" y="163.4">VCCAUX</text>
<text x="51.3" y="164.7">U1D</text>
<text x="64.6" y="163.4">VCCINT</text>
<text x="35.3" y="168.5">GND</text>
<text x="35.3" y="171">GND</text>
<text x="35.3" y="173.6">GND</text>
<text x="43.4" y="172.3">XC6SLX9-2TQG144C</text>
<text x="67.3" y="171">GND</text>
<text x="67.3" y="173.6">GND</text>
<text x="35.3" y="176.1">GND</text>
<text x="35.3" y="178.7">GND</text>
<text x="67.3" y="176.1">GND</text>
<text x="67.3" y="178.7">GND</text>
<text x="35.3" y="181.2">GND</text>
<text x="35.3" y="183.7">GND</text>
<text x="67.3" y="181.2">GND</text>
<text x="67.3" y="183.7">GND</text>
<text x="194.6" y="191.4">EN</text>
<text x="198.1" y="187.6">Y2</text>
<text x="200.3" y="189.3" transform="rotate(-90 200.3 189.3)">Vdd</text>
<text x="200.4" y="191.4">OUT</text>
<text x="191.9" y="195.2">50MHz</text>
<text x="199.3" y="195.2">SX3M50</text>
<text x="200.3" y="195.3" transform="rotate(-90 200.3 195.3)">GND</text>
<text x="233" y="192.6">C35</text>
<text x="231.9" y="200.3">100nF</text>
</g>
</svg>
